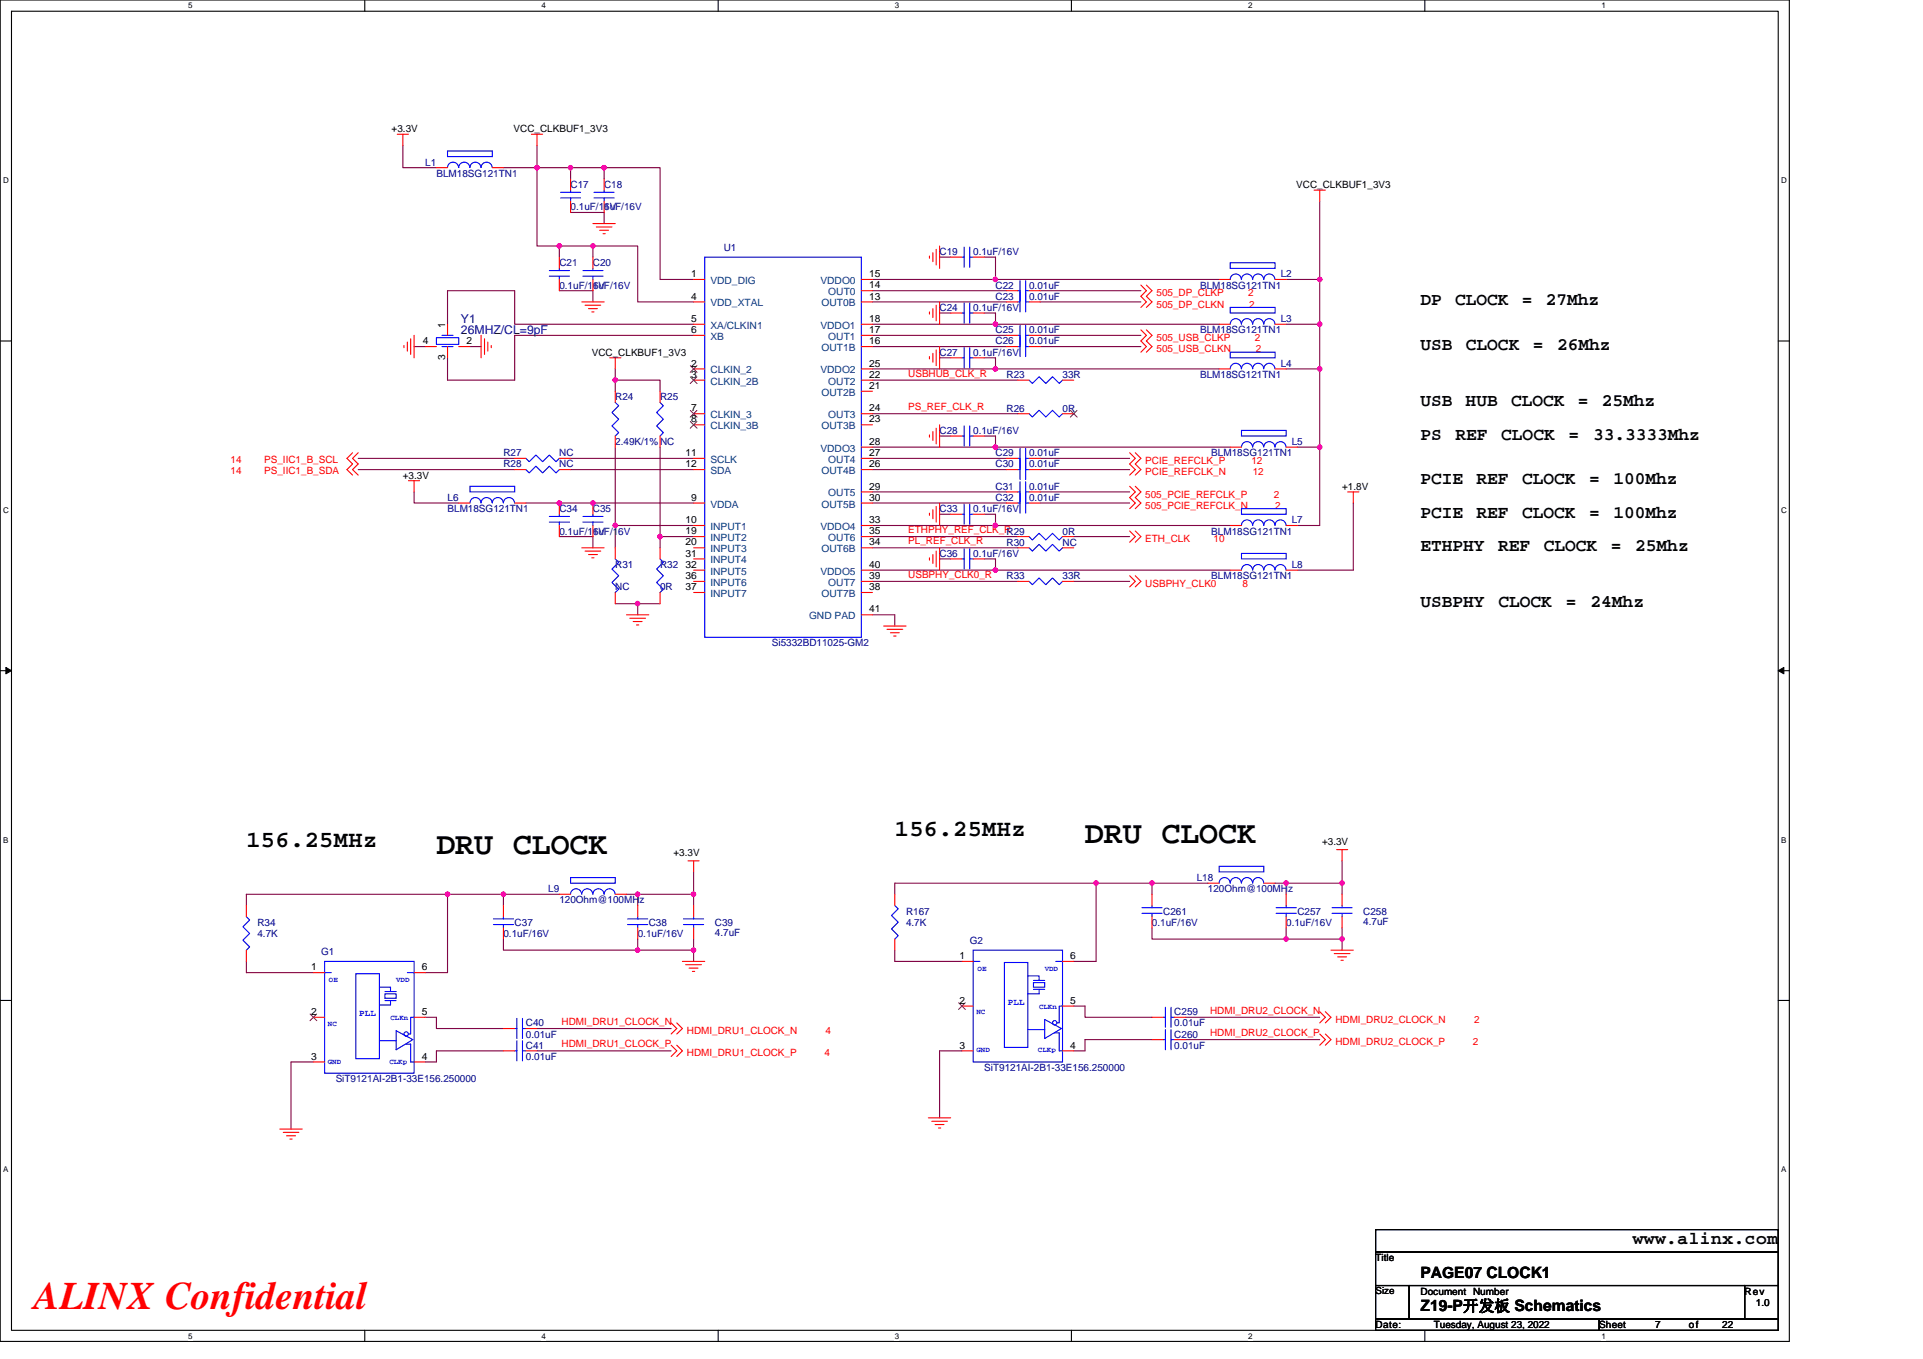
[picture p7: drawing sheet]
<svg xmlns="http://www.w3.org/2000/svg" width="297mm" height="210mm" viewBox="0 0 297 210" stroke-linecap="round" stroke-linejoin="round" font-family="sans-serif">
<path d="M0 0h276.4v207.3h-276.4zM1.8 1.7h272.9v203.8h-272.9z" fill="none" stroke="#000" stroke-width=".17"/>
<g fill="#fff">
<path d="M29.1 .2h.6v1.4h-.6z"/>
<path d="M29.1 205.7h.6v1.4h-.6z"/>
</g>
<path d="M56.3 0v1.7M56.3 205.5v1.8" fill="none" stroke="#000" stroke-width=".17"/>
<g fill="#fff">
<path d="M83.6 .2h.7v1.4h-.7z"/>
<path d="M83.6 205.7h.7v1.4h-.7z"/>
</g>
<path d="M110.9 0v1.7M110.9 205.5v1.8" fill="none" stroke="#000" stroke-width=".17"/>
<g fill="#fff">
<path d="M138.2 .2h.7v1.4h-.7z"/>
<path d="M138.2 205.7h.7v1.4h-.7z"/>
</g>
<path d="M165.5 0v1.7M165.5 205.5v1.8" fill="none" stroke="#000" stroke-width=".17"/>
<g fill="#fff">
<path d="M192.8 .2h.6v1.4h-.6z"/>
<path d="M192.8 205.7h.6v1.4h-.6z"/>
</g>
<path d="M220.1 0v1.7M220.1 205.5v1.8" fill="none" stroke="#000" stroke-width=".17"/>
<g fill="#fff">
<path d="M247.4 .2h.6v1.4h-.6z"/>
<path d="M247.4 205.7h.6v1.4h-.6z"/>
<path d="M.5 27.2h.8v1.4h-.8z"/>
<path d="M275.1 27.2h.9v1.4h-.9z"/>
<path d="M.5 78.1h.8v1.4h-.8z"/>
<path d="M275.1 78.1h.9v1.4h-.9z"/>
</g>
<path d="M0 52.7h1.8M274.7 52.7h1.7" fill="none" stroke="#000" stroke-width=".17"/>
<g fill="#fff">
<path d="M.5 129.1h.8v1.4h-.8z"/>
<path d="M275.1 129.1h.8v1.4h-.8z"/>
</g>
<path d="M0 103.6h1.8M274.7 103.6h1.7" fill="none" stroke="#000" stroke-width=".17"/>
<path d="M.9 103.1l.9 .5-.9 .5zM274.7 103.6l.8-.5v1z" fill="#000" stroke="#000" stroke-width=".15"/>
<g fill="#fff">
<path d="M.5 180h.8v1.4h-.8z"/>
<path d="M275.1 180h.8v1.4h-.8z"/>
</g>
<path d="M0 154.6h1.8M274.7 154.6h1.7M212.5 190h62.2v3.5h-62.2zM212.5 193.5h62.2v5.1h-62.2zM212.5 198.6h5.2v5.2h-5.2zM217.7 198.6h51.8v5.2h-51.8zM269.5 198.6h5.2v5.2h-5.2zM212.5 203.8h34.5v1.7h-34.5zM247 203.8h27.7v1.7h-27.7z" fill="none" stroke="#000" stroke-width=".17"/>
<g fill="none" stroke="#800040" stroke-width=".17">
<path d="M62.2 22.5v3.4h5.2M77.8 25.9h5.1M82.9 25.9h5.2M82.9 22.5v3.4M82.9 25.9v12.1h3.5M86.4 38h5.2v1.7M86.4 38v1.7M88.1 32.8h5.2v1.7M88.1 25.9h5.2M88.1 25.9v1.7M91.6 38h6.9v8.7h8.6M93.3 25.9h8.7v17.3h5.1"/>
<path d="M93.3 25.9v1.7M145.1 39.7h1.8M152 39.7h1.8v3.5M203.9 31.1v12.1M64 53.6h1.7M69.1 50.1v-5.2h10.4v5.2h27.6M72.6 53.6h1.7M86.4 44.9h5.2v1.8M95 58.7h7v1.8M95 57v1.7M95 58.7v1.8M107.1 51.8h-27.6v6.9h-10.4v-3.4"/>
<path d="M134.8 43.2h19M134.8 50.1h19M134.8 57h19M134.8 44.9h20.7M134.8 46.7h20.7M134.8 51.8h20.7M134.8 53.6h20.7M134.8 58.7h22.4M145.1 48.4h1.8M145.1 55.3h1.8M152 48.4h1.8v1.7M152 55.3h1.8v1.7"/>
<path d="M153.8 57h34.5M153.8 50.1h34.5M153.8 43.2h34.5M160.7 44.9h15.5M160.7 46.7h15.5M160.7 53.6h15.5M160.7 51.8h15.5M198.7 50.1h5.2M198.7 57h5.2M198.7 43.2h5.2M203.9 43.2v6.9M203.9 50.1v6.9"/>
<path d="M203.9 57v12.1M55.3 70.8h24.2M55.3 72.6h24.2M64 76v1.7h6.9M81.2 77.7h25.9M88.1 70.8h19M88.1 72.6h19M95 69.1v12.1M102 69.1v13.8M134.8 70.8h20.7M134.8 72.6h20.7M134.8 76h20.7"/>
<path d="M134.8 77.7h20.7M134.8 69.1h19M134.8 63.9h22.4M145.1 67.4h1.8M145.1 79.5h1.8M152 67.4h1.8v1.7M152 79.5h1.8v1.7M153.8 69.1h36.2M160.7 70.8h13.8M160.7 72.6h13.8M160.7 76h13.8M160.7 77.7h13.8"/>
<path d="M200.4 69.1h3.5M203.9 69.1v12.1h-3.5M209 77.7v10.4h-8.6M86.4 82.9h5.2v1.7M95 81.2h12.1M95 81.2v3.4M95 93.3h3.5M98.5 93.3h3.5M98.5 93.3v1.7M102 82.9v1.7M102 82.9h5.1M134.8 95h3.4v1.7"/>
<path d="M134.8 82.9h22.4M134.8 84.6h22.4M134.8 81.2h19M134.8 88.1h19M134.8 89.8h22.4M145.1 86.4h1.8M152 86.4h1.8v1.7M153.8 81.2h36.2M153.8 88.1h36.2M165.9 89.8h8.6M165.9 82.9h8.6M69.1 138.2h8.7"/>
<path d="M69.1 138.2v12.1h-3.4M69.1 138.2h-31v1.7M77.8 138.2h8.6M77.8 138.2v1.7M96.8 138.2h1.7M98.5 138.2v1.7M98.5 138.2h8.6v1.7M107.1 134.7v3.5M169.3 136.5v12h-3.4M169.3 136.5h8.6M169.3 136.5h-31.1v1.7M177.9 136.5v1.7"/>
<path d="M177.9 136.5h8.7M197 136.5h1.7M198.7 136.5h8.6M198.7 136.5v1.7M207.3 133v3.5M207.3 136.5v1.7M38.1 148.5v1.8h10.3M65.7 157.2h1.7v1.7h10.4M77.8 145.1v1.7h20.7M82.9 158.9h20.8M98.5 145.1v1.7M98.5 146.8h8.6"/>
<path d="M107.1 145.1v1.7M107.1 146.8v1.7M138.2 146.8v1.7h10.4M165.9 155.4h1.7v1.8h10.3M177.9 143.4v1.7h20.8M183.1 157.2h20.8M198.7 145.1h8.6M198.7 143.4v1.7M207.3 143.4v1.7M207.3 145.1v1.7M48.4 164.1h-3.4v10.4M77.8 162.4h-10.4v1.7h-1.7"/>
<path d="M82.9 162.4h20.8M148.6 162.4h-3.5v10.3M177.9 160.6h-10.3v1.8h-1.7M183.1 160.6h20.8"/>
</g>
<g fill="#f0f" stroke="#f0f" stroke-width=".17">
<circle cx="203.9" cy="43.2" r=".34"/>
<circle cx="153.8" cy="43.2" r=".34"/>
<circle cx="153.8" cy="50.1" r=".34"/>
<circle cx="153.8" cy="57" r=".34"/>
<circle cx="153.8" cy="69.1" r=".34"/>
<circle cx="153.8" cy="81.2" r=".34"/>
<circle cx="98.5" cy="93.3" r=".34"/>
<circle cx="153.8" cy="88.1" r=".33"/>
<circle cx="95" cy="58.7" r=".34"/>
<circle cx="93.3" cy="25.9" r=".34"/>
<circle cx="88.1" cy="25.9" r=".34"/>
<circle cx="91.6" cy="38" r=".34"/>
<circle cx="86.4" cy="38" r=".34"/>
<circle cx="82.9" cy="25.9" r=".34"/>
<circle cx="86.4" cy="77.7" r=".34"/>
<circle cx="91.6" cy="77.7" r=".34"/>
<circle cx="101.9" cy="82.9" r=".34"/>
<circle cx="203.9" cy="57" r=".34"/>
<circle cx="203.9" cy="50.1" r=".34"/>
<circle cx="95" cy="81.2" r=".34"/>
<circle cx="107.1" cy="138.2" r=".34"/>
<circle cx="98.5" cy="138.2" r=".34"/>
<circle cx="107.1" cy="146.8" r=".34"/>
<circle cx="98.5" cy="146.8" r=".34"/>
<circle cx="77.8" cy="138.2" r=".34"/>
<circle cx="69.1" cy="138.2" r=".34"/>
<circle cx="203.9" cy="69.1" r=".34"/>
<circle cx="207.3" cy="136.4" r=".34"/>
<circle cx="198.7" cy="145.1" r=".34"/>
<circle cx="207.3" cy="145.1" r=".34"/>
<circle cx="177.9" cy="136.4" r=".34"/>
<circle cx="169.3" cy="136.4" r=".34"/>
<circle cx="198.7" cy="136.4" r=".34"/>
</g>
<g fill="none" stroke="#f00" stroke-width=".17">
<path d="M61.4 20.7h1.7M62.2 20.7v1.8M67.4 25.9h1.7M76 25.9h1.8M82.1 20.7h1.7M82.9 20.7v1.8M86.4 39.7v1.8M88.1 27.6v1.8M88.1 31.1v1.7M91.6 39.7v1.8M91.6 34.5h3.4M92.1 35.1h2.4"/>
<path d="M92.6 35.6h1.4M93.2 36.1h.3M93.3 27.6v1.8M93.3 31.1v1.7M143.6 39.6v.3M144.1 39.1v1.3M144.6 38.5v2.4M145.1 38v3.5M146.9 39.7h1.7M150.3 39.7h1.7M203 29.4h1.7M203.9 29.4v1.7"/>
<path d="M62.4 53.4v.3M62.9 52.9v1.4M63.4 52.3v2.5M64 51.8v3.5M65.7 53.6h1.7M69.1 50.1v1.7M69.1 53.6v1.7M70.9 53.6h1.7M74.3 51.8v3.5M74.8 52.3v2.5M75.4 52.9v1.4M75.9 53.4v.3"/>
<path d="M86.4 43.2v1.7M89.9 46.7h3.4M90.4 47.2h2.4M90.9 47.7h1.4M91.4 48.2h.4M91.6 43.2v1.7M94.2 55.3h1.7M95 55.3v1.7M107.1 43.2h1.8M107.1 57h1.8M107.1 58.7h1.8M107.1 46.7h1.8"/>
<path d="M107.1 50.1h1.8M107.1 51.8h1.8M133.1 46.7h1.7M133.1 44.9h1.7M133.1 43.2h1.7M133.1 53.6h1.7M133.1 51.8h1.7M133.1 50.1h1.7M133.1 58.7h1.7M133.1 57h1.7M143.6 48.2v.3M143.6 55.1v.4"/>
<path d="M144.1 47.7v1.4M144.1 54.6v1.4M144.6 47.2v2.4M144.6 54.1v2.4M145.1 46.7v3.4M145.1 53.6v3.4M146.9 55.3h1.7M146.9 48.4h1.7M150.3 55.3h1.7M150.3 48.4h1.7M155.5 46.7h1.7M155.5 51.8h1.7"/>
<path d="M155.5 44.9h1.7M155.5 53.6h1.7M157.2 58.7h1.8M159 46.7h1.7M159 51.8h1.7M159 44.9h1.7M159 53.6h1.7M164.1 58.7h1.8M176.2 44l.9 .9-.9 .9 .9 .9-.9 .8M176.2 51l.9 .8-.9 .9 .9 .9-.9 .8M177.1 44l.8 .9-.8 .9 .8 .9-.8 .8M177.1 51l.8 .8-.8 .9 .8 .9-.8 .8"/>
<path d="M188.3 50.1h1.7M188.3 43.2h1.7M188.3 57h1.7M197 50.1h1.7M197 43.2h1.7M197 57h1.7M54.5 70l-.9 .8 .9 .9-.9 .9 .9 .8M55.3 70l-.8 .8 .8 .9-.8 .9 .8 .8M63.1 74.3h1.7M64 74.3v1.7M70.9 77.7h1.7M79.5 70.8h1.7"/>
<path d="M79.5 72.6h1.7M79.5 77.7h1.7M86.4 70.8h1.7M86.4 77.7v1.8M86.4 72.6h1.7M91.6 77.7v1.8M95 60.5v1.7M95 67.4v1.7M102 60.5v1.7M102 67.4v1.7M107.1 63.9h1.8M107.1 65.6h1.8"/>
<path d="M107.1 77.7h1.8M107.1 70.8h1.8M107.1 72.6h1.8M133.1 60.5h1.7M133.1 65.6h1.7M133.1 63.9h1.7M133.1 72.6h1.7M133.1 70.8h1.7M133.1 69.1h1.7M133.1 76h1.7M133.1 77.7h1.7M143.6 67.2v.3"/>
<path d="M143.6 79.3v.3M144.1 66.7v1.4M144.1 78.8v1.4M144.6 66.2v2.4M144.6 78.3v2.4M145.1 65.6v3.5M145.1 77.7v3.5M146.9 67.4h1.7M146.9 79.5h1.7M150.3 67.4h1.7M150.3 79.5h1.7M155.5 72.6h1.7"/>
<path d="M155.5 77.7h1.7M155.5 76h1.7M155.5 70.8h1.7M157.2 63.9h1.8M159 72.6h1.7M159 77.7h1.7M159 76h1.7M159 70.8h1.7M164.1 63.9h1.8M174.5 70l.9 .8-.9 .9 .9 .9-.9 .8M174.5 75.1l.9 .9-.9 .9 .9 .8-.9 .9M175.4 70l.8 .8-.8 .9 .8 .9-.8 .8"/>
<path d="M175.4 75.1l.8 .9-.8 .9 .8 .8-.8 .9M190 69.1h1.8M198.7 69.1h1.7M208.2 76h1.7M209 76v1.7M86.4 81.2v1.7M89.9 84.6h3.4M90.4 85.2h2.4M90.9 85.7h1.4M91.4 86.2h.4M91.6 81.2v1.7M95 84.6v1.8"/>
<path d="M95 91.5v1.8M96.8 95h3.4M97.3 95.5h2.4M97.8 96h1.4M98.3 96.6h.4M102 84.6v1.8M102 91.5v1.8M107.1 81.2h1.8M107.1 82.9h1.8M107.1 84.6h1.8M107.1 86.4h1.8M107.1 88.1h1.8"/>
<path d="M107.1 89.8h1.8M107.1 91.5h1.8M133.1 81.2h1.7M133.1 84.6h1.7M133.1 82.9h1.7M133.1 91.5h1.7M133.1 89.8h1.7M133.1 88.1h1.7M133.1 95h1.7M136.5 96.7h3.5M137 97.2h2.4M137.5 97.8h1.4"/>
<path d="M138 98.3h.4M143.6 86.2v.4M144.1 85.7v1.4M144.6 85.2v2.4M145.1 84.6v3.5M146.9 86.4h1.7M150.3 86.4h1.7M157.2 82.9h1.8M157.2 84.6h1.8M157.2 89.8h1.8M164.1 82.9h1.8M164.1 84.6h1.8"/>
<path d="M164.1 89.8h1.8M174.5 89l.9 .8-.9 .9M174.5 82l.9 .9-.9 .9M175.4 89l.8 .8-.8 .9M175.4 82l.8 .9-.8 .9M190 88.1h1.8M190 81.2h1.8M198.7 88.1h1.7M198.7 81.2h1.7M38.1 139.9v1.7M77.8 139.9v1.7M86.4 138.2h1.7"/>
<path d="M95 138.2h1.8M98.5 139.9v1.7M106.3 133h1.7M107.1 133v1.7M107.1 139.9v1.7M138.2 138.2v1.7M177.9 138.2v1.7M186.6 136.5h1.7M195.2 136.5h1.8M198.7 138.2v1.7M206.5 131.3h1.7M207.3 138.2v1.7"/>
<path d="M207.3 131.3v1.7M38.1 146.8v1.7M48.4 150.3h1.7M48.4 157.2h1.7M64 157.2h1.7M64 150.3h1.7M77.8 158.9h1.7M77.8 143.4v1.7M81.2 158.9h1.7M98.5 143.4v1.7M103.7 158.1l.8 .8-.8 .9M104.5 158.1l.9 .8-.9 .9"/>
<path d="M105.4 148.5h3.5M105.9 149.1h2.4M106.4 149.6h1.4M107 150.1h.3M107.1 143.4v1.7M138.2 145.1v1.7M148.6 148.5h1.7M148.6 155.4h1.7M164.1 155.4h1.8M164.1 148.5h1.8M177.9 141.6v1.8M177.9 157.2h1.8"/>
<path d="M181.4 157.2h1.7M198.7 141.6v1.8M203.9 156.3l.8 .9-.8 .9M203.9 159.8l.8 .8-.8 .9M204.7 156.3l.9 .9-.9 .9M204.7 159.8l.9 .8-.9 .9M205.6 146.8h3.4M206.1 147.3h2.4M206.6 147.8h1.4M207.1 148.4h.4M207.3 141.6v1.8M43.2 174.5h3.5"/>
<path d="M43.7 175h2.5M44.3 175.5h1.4M44.8 176h.3M48.4 164.1h1.7M64 164.1h1.7M77.8 162.4h1.7M81.2 162.4h1.7M103.7 161.5l.8 .9-.8 .8M104.5 161.5l.9 .9-.9 .8M143.4 172.7h3.5M143.9 173.2h2.4M144.4 173.8h1.4"/>
<path d="M145 174.3h.3M148.6 162.4h1.7M164.1 162.4h1.8M177.9 160.6h1.8M181.4 160.6h1.7"/>
</g>
<g fill="none" stroke="#00f" stroke-width=".17">
<path d="M69.1 23.3h6.9v.9h-6.9zM70.8 25.9a.86 .86 0 0 0-.8-.8 .86 .86 0 0 0-.9 .8M72.6 25.9a.86 .86 0 0 0-.9-.8 .86 .86 0 0 0-.8 .8M76 25.9a.87 .87 0 0 0-.8-.8 .87 .87 0 0 0-.9 .8 .85 .85 0 0 0-.9-.8 .85 .85 0 0 0-.8 .8M86.6 30.6h3.1M86.6 29.7h3.1M88.1 29.4v.3M88.1 30.6v.5M91.8 30.6h3.1M91.8 29.7h3.1M93.3 29.4v.3M93.3 30.6v.5"/>
<path d="M108.9 39.7h24.2v58.8h-24.2zM148.6 39.7h.3M148.9 38.2v3.1M149.8 38.2v3.1M149.8 39.7h.5M67.4 52.2h3.5v1h-3.5zM68.3 51.8h1.7M68.3 53.6h1.7M69.1 53.6h.1M69.1 51.8h.1M84.9 42.7h3.1M84.9 41.8h3.1"/>
<path d="M86.4 41.5v.3M86.4 42.7v.5M90 42.7h3.2M90 41.8h3.2M91.6 41.5v.3M91.6 42.7v.5M148.6 55.3h.3M148.6 48.4h.3M148.9 53.7v3.1M148.9 46.8v3.1M149.8 53.7v3.1M149.8 55.3h.5"/>
<path d="M149.8 46.8v3.1M149.8 48.4h.5M157.2 46.7h.4M157.2 51.8h.4M157.2 44.9h.4M157.2 53.6h.4M157.6 45.1v3.1M157.6 50.3v3.1M157.6 43.4v3.1M157.6 52v3.1M158.4 45.1v3.1M158.4 46.7h.6"/>
<path d="M158.4 50.3v3.1M158.4 51.8h.6M158.4 43.4v3.1M158.4 44.9h.6M158.4 52v3.1M158.4 53.6h.6M159 58.7l.5 .5 1-1 1 1 1.1-1 1 1 .5-.5M190 50.1a.86 .86 0 0 1 .9-.9 .86 .86 0 0 1 .8 .9M190 43.2a.86 .86 0 0 1 .9-.9 .86 .86 0 0 1 .8 .9M190 57a.86 .86 0 0 1 .9-.9 .86 .86 0 0 1 .8 .9M190 47.5h7v.9h-7zM190 40.6h7v.9h-7z"/>
<path d="M190 54.4h7v.9h-7zM191.8 50.1a.86 .86 0 0 1 .8-.9 .86 .86 0 0 1 .9 .9M191.8 43.2a.86 .86 0 0 1 .8-.9 .86 .86 0 0 1 .9 .9M191.8 57a.86 .86 0 0 1 .8-.9 .86 .86 0 0 1 .9 .9M193.5 50.1a.86 .86 0 0 1 .9-.9 .86 .86 0 0 1 .8 .9 .86 .86 0 0 1 .9-.9 .86 .86 0 0 1 .8 .9M193.5 43.2a.86 .86 0 0 1 .9-.9 .86 .86 0 0 1 .8 .9 .86 .86 0 0 1 .9-.9 .86 .86 0 0 1 .8 .9M193.5 57a.86 .86 0 0 1 .9-.9 .86 .86 0 0 1 .8 .9 .86 .86 0 0 1 .9-.9 .86 .86 0 0 1 .8 .9M72.6 75.1h6.9v.9h-6.9zM77.7 77.7a.86 .86 0 0 0-.8-.8 .86 .86 0 0 0-.9 .8 .87 .87 0 0 0-.8-.8 .87 .87 0 0 0-.9 .8 .85 .85 0 0 0-.9-.8 .85 .85 0 0 0-.8 .8M79.5 77.7a.86 .86 0 0 0-.9-.8 .86 .86 0 0 0-.8 .8M81.2 70.8l.5 .5 1.1-1 1 1 1.1-1 1 1 .5-.5M81.2 72.6l.5 .5 1.1-1.1 1 1.1 1.1-1.1 1 1.1 .5-.5"/>
<path d="M84.9 79.8h3.1M86.4 79.5v.3M90 79.8h3.2M91.6 79.5v.3M95 62.2l.6 .5-1.1 1 1.1 1.1-1.1 1 1.1 1-.6 .6M102 62.2l.5 .5-1.1 1 1.1 1.1-1.1 1 1.1 1-.5 .6M148.6 67.4h.3M148.6 79.5h.3M148.9 65.8v3.1M148.9 77.9v3.1M149.8 65.8v3.1M149.8 67.4h.5"/>
<path d="M149.8 77.9v3.1M149.8 79.5h.5M157.2 72.6h.4M157.2 77.7h.4M157.2 76h.4M157.2 70.8h.4M157.6 71v3.1M157.6 76.2v3.1M157.6 74.4v3.2M157.6 69.3v3.1M158.4 71v3.1M158.4 72.6h.6"/>
<path d="M158.4 76.2v3.1M158.4 77.7h.6M158.4 74.4v3.2M158.4 76h.6M158.4 69.3v3.1M158.4 70.8h.6M159 63.9l.5 .5 1-1 1 1 1.1-1 1 1 .5-.5M191.8 66.5h6.9v.9h-6.9zM191.8 78.6h6.9v.9h-6.9zM191.8 69.1a.86 .86 0 0 1 .8-.9 .86 .86 0 0 1 .9 .9M193.5 69.1a.86 .86 0 0 1 .9-.9 .86 .86 0 0 1 .8 .9 .87 .87 0 0 1 .9-.9 .87 .87 0 0 1 .9 .9 .85 .85 0 0 1 .8-.9 .85 .85 0 0 1 .8 .9M84.9 80.7h3.1"/>
<path d="M86.4 80.7v.5M90 80.7h3.2M91.6 80.7v.5M95 86.4l.6 .5-1.1 1 1.1 1.1-1.1 1 1.1 1-.6 .5M102 86.4l.5 .5-1.1 1 1.1 1.1-1.1 1 1.1 1-.5 .5M148.6 86.4h.3M148.9 84.8v3.1M149.8 84.8v3.1M149.8 86.4h.5M159 82.9l.5 .5 1-1 1 1 1.1-1 1 1 .5-.5M159 84.6l.5 .6 1-1.1 1 1.1 1.1-1.1 1 1.1 .5-.6M159 89.8l.5 .5 1-1 1 1 1.1-1 1 1 .5-.5"/>
<path d="M191.8 85.5h6.9v.9h-6.9zM191.8 88.1a.86 .86 0 0 1 .8-.9 .86 .86 0 0 1 .9 .9M191.8 81.2a.86 .86 0 0 1 .8-.9 .86 .86 0 0 1 .9 .9M193.5 88.1a.86 .86 0 0 1 .9-.9 .86 .86 0 0 1 .8 .9 .87 .87 0 0 1 .9-.9 .87 .87 0 0 1 .9 .9 .85 .85 0 0 1 .8-.9 .85 .85 0 0 1 .8 .9M193.5 81.2a.86 .86 0 0 1 .9-.9 .86 .86 0 0 1 .8 .9 .87 .87 0 0 1 .9-.9 .87 .87 0 0 1 .9 .9 .85 .85 0 0 1 .8-.9 .85 .85 0 0 1 .8 .9M88.1 135.6h6.9v.9h-6.9zM91.6 138.2a.86 .86 0 0 0-.9-.9 .86 .86 0 0 0-.9 .9 .86 .86 0 0 0-.8-.9 .86 .86 0 0 0-.9 .9M93.3 138.2a.86 .86 0 0 0-.9-.9 .86 .86 0 0 0-.8 .9M95 138.2a.85 .85 0 0 0-.8-.9 .85 .85 0 0 0-.9 .9M138.2 139.9l.5 .5-1 1.1 1 1-1 1 1 1.1-.5 .5M177.9 139.9v.4M188.3 133.9h6.9v.8h-6.9z"/>
<path d="M190 136.4a.85 .85 0 0 0-.8-.8 .85 .85 0 0 0-.9 .8M191.7 136.4a.86 .86 0 0 0-.8-.8 .86 .86 0 0 0-.9 .8M193.5 136.4a.86 .86 0 0 0-.9-.8 .86 .86 0 0 0-.8 .8M195.2 136.4a.85 .85 0 0 0-.9-.8 .85 .85 0 0 0-.8 .8M198.7 139.9v.4M207.3 139.9v.4M38.1 141.6l.5 .6-1.1 1 1.1 1-1.1 1.1 1.1 1-.5 .5M50.1 150.3h1.1M50.1 148.5h13.9v17.3h-13.9zM55 150.5h3.6v13.1h-3.6zM58.6 152.5h1.7v.7M59.5 153.6h1.7v.6h-1.7z"/>
<path d="M59.5 153.2h1.7M59.5 154.6h1.7M60.3 154.6v.7h-1.7M61.2 159.3l2.6 1.3-2.6 1.6zM62.9 150.3h1.1M64 157.2h-.6v2.6h-.3M76.2 142.9h3.1M76.2 142h3.1M77.8 141.6v.4M77.8 142.9v.5M79.5 158.9h.3M79.8 157.4v3.1"/>
<path d="M80.7 157.4v3.1M80.7 158.9h.5M96.9 142.9h3.2M96.9 142h3.2M98.5 141.6v.4M98.5 142.9v.5M105.6 142.9h3.1M105.6 142h3.1M107.1 141.6v.4M107.1 142.9v.5M150.3 146.8h13.8v17.3h-13.8zM150.3 148.5h1.1"/>
<path d="M155.1 148.7h3.7v13.1h-3.7zM158.8 150.8h1.7v.7M158.8 159.1h2.6M159.6 151.8h1.8v.7h-1.8zM159.6 151.5h1.8M159.6 152.9h1.8M160.5 152.9v.7h-1.7M161.4 157.5l2.6 1.4-2.6 1.6zM162.9 159.6h.7v2.8h.5M163.1 148.5h1M164.1 155.4h-.5v2.7h-.3M176.4 141.1h3.1"/>
<path d="M176.4 140.3h3.1M177.9 141.1v.5M179.7 157.2h.3M180 155.6v3.1M180 159.1v3.1M180.9 155.6v3.1M180.9 159.1v3.1M180.9 157.2h.5M197.1 141.1h3.1M197.1 140.3h3.1M198.7 141.1v.5M205.8 141.1h3.1"/>
<path d="M205.8 140.3h3.1M207.3 141.1v.5M58.6 160.8h2.6M62.7 161.3h.7v2.8h.6M79.5 162.4h.3M79.8 160.8v3.1M80.7 160.8v3.1M80.7 162.4h.5M179.7 160.6h.3M180.9 160.6h.5"/>
<circle cx="62.7" cy="159.8" r=".34"/>
<circle cx="162.9" cy="158" r=".34"/>
</g>
<g fill="none" stroke="#804000" stroke-width=".15">
<path d="M106.6 56.5l1.1 1M106.6 58.2l1.1 1.1M107.7 56.5l-1.1 1M107.7 58.2l-1.1 1.1M106.6 63.4l1.1 1.1M106.6 65.1l1.1 1.1M107.7 63.4l-1.1 1.1M107.7 65.1l-1.1 1.1M165.4 63.4l1 1.1M166.4 63.4l-1.1 1.1M47.9 156.7l1 1M48.9 156.7l-1 1"/>
<path d="M148.1 154.9l1 1.1M149.1 154.9l-1 1.1"/>
</g>
<text font-size="6" fill="#f00" x="5.2" y="202.3">ALINX Confidential</text>
<g font-size="4.9">
<text x="67.4" y="131.9">DRU CLOCK</text>
<text x="167.6" y="130.2">DRU CLOCK</text>
</g>
<g font-size="3.6">
<text x="38.1" y="130.9">156.25MHz</text>
<text x="138.2" y="129.1">156.25MHz</text>
</g>
<g font-size="2.8">
<text x="219.4" y="47.2">DP</text>
<text x="224.8" y="47.2">CLOCK</text>
<text x="235.1" y="47.2">=</text>
<text x="238.8" y="47.2">27Mhz</text>
<text x="219.4" y="54.1">USB</text>
<text x="226.4" y="54.1">CLOCK</text>
<text x="236.8" y="54.1">=</text>
<text x="240.5" y="54.1">26Mhz</text>
<text x="219.4" y="62.7">USB</text>
<text x="226.4" y="62.7">HUB</text>
<text x="233.4" y="62.7">CLOCK</text>
<text x="243.7" y="62.7">=</text>
<text x="247.4" y="62.7">25Mhz</text>
<text x="219.4" y="67.9">PS</text>
<text x="224.8" y="67.9">REF</text>
<text x="231.9" y="67.9">CLOCK</text>
<text x="242.3" y="67.9">=</text>
<text x="246.1" y="67.9">33.3333Mhz</text>
<text x="219.4" y="74.8">PCIE</text>
<text x="228.1" y="74.8">REF</text>
<text x="235.1" y="74.8">CLOCK</text>
<text x="245.5" y="74.8">=</text>
<text x="249.2" y="74.8">100Mhz</text>
<text x="219.4" y="80">PCIE</text>
<text x="228.1" y="80">REF</text>
<text x="235.1" y="80">CLOCK</text>
<text x="245.5" y="80">=</text>
<text x="249.2" y="80">100Mhz</text>
<text x="219.4" y="85.2">ETHPHY</text>
<text x="231.4" y="85.2">REF</text>
<text x="238.5" y="85.2">CLOCK</text>
<text x="248.8" y="85.2">=</text>
<text x="252.6" y="85.2">25Mhz</text>
<text x="219.4" y="93.8">USBPHY</text>
<text x="231.5" y="93.8">CLOCK</text>
<text x="241.9" y="93.8">=</text>
<text x="245.7" y="93.8">24Mhz</text>
<text x="252.2" y="192.3">www.alinx.com</text>
</g>
<g font-size="2.4">
<text x="219.4" y="197.4">PAGE07 CLOCK1</text>
<text x="219.4" y="202.6">Z19-P开发板 Schematics</text>
</g>
<g font-size="1.9" fill="#000080">
<text x="71.2" y="49.9">Y1</text>
<text x="71.2" y="51.6">26MHZ/CL=9pF</text>
</g>
<g font-size="1.5">
<text x="60.5" y="20.4">+3.3V</text>
<text x="79.3" y="20.4">VCC_CLKBUF1_3V3</text>
<text x="200.2" y="29">VCC_CLKBUF1_3V3</text>
<text x="106.8" y="42.8">1</text>
<text x="106.8" y="46.3">4</text>
<text x="134.3" y="42.8">15</text>
<text x="134.3" y="46.3">13</text>
<text x="134.3" y="44.6">14</text>
<text x="65.3" y="53.2">4</text>
<text x="68.8" y="50.6" transform="rotate(-90 68.8 50.6)">1</text>
<text x="72.1" y="53.2">2</text>
<text x="106.8" y="49.7">5</text>
<text x="106.8" y="51.5">6</text>
<text x="134.3" y="49.7">18</text>
<text x="134.3" y="53.2">16</text>
<text x="134.3" y="51.5">17</text>
<text x="68.8" y="55.6" transform="rotate(-90 68.8 55.6)">3</text>
<text x="91.4" y="54.9">VCC_CLKBUF1_3V3</text>
<text x="106.8" y="56.6">2</text>
<text x="106.8" y="58.4">3</text>
<text x="134.3" y="56.6">25</text>
<text x="134.3" y="58.4">22</text>
<text x="106.8" y="63.6">7</text>
<text x="106.8" y="65.3">8</text>
<text x="134.3" y="60.1">21</text>
<text x="134.3" y="65.3">23</text>
<text x="134.3" y="63.6">24</text>
<text x="105.9" y="70.5">11</text>
<text x="134.3" y="68.7">28</text>
<text x="134.3" y="70.5">27</text>
<text x="62.2" y="74">+3.3V</text>
<text x="105.9" y="72.2">12</text>
<text x="106.8" y="77.4">9</text>
<text x="134.3" y="72.2">26</text>
<text x="134.3" y="77.4">30</text>
<text x="134.3" y="75.6">29</text>
<text x="207.3" y="75.7">+1.8V</text>
<text x="105.9" y="80.8">10</text>
<text x="105.9" y="82.6">19</text>
<text x="134.3" y="80.8">33</text>
<text x="134.3" y="82.6">35</text>
<text x="105.9" y="84.3">20</text>
<text x="105.9" y="86">31</text>
<text x="105.9" y="87.7">32</text>
<text x="105.9" y="89.5">36</text>
<text x="134.3" y="87.7">40</text>
<text x="134.3" y="84.3">34</text>
<text x="134.3" y="89.5">39</text>
<text x="105.9" y="91.2">37</text>
<text x="134.3" y="91.2">38</text>
<text x="134.3" y="94.6">41</text>
<text x="204.2" y="130.6">+3.3V</text>
<text x="104" y="132.3">+3.3V</text>
<text x="48" y="149.9">1</text>
<text x="65.2" y="149.9">6</text>
<text x="148.2" y="148.2">1</text>
<text x="165.3" y="148.2">6</text>
<text x="148.2" y="155.1">2</text>
<text x="165.3" y="155.1">5</text>
<text x="48" y="156.8">2</text>
<text x="65.2" y="156.8">5</text>
<text x="48" y="163.7">3</text>
<text x="65.2" y="163.7">4</text>
<text x="148.2" y="162">3</text>
<text x="165.3" y="162">4</text>
<text x="212.5" y="194.9">Title</text>
<text x="212.5" y="200">Size</text>
<text x="219.4" y="200">Document Number</text>
<text x="269.5" y="200">Rev</text>
<text x="271.2" y="201.8">1.0</text>
<text x="212.5" y="205.2">Date:</text>
<text x="221.5" y="205.2">Tuesday, August 23, 2022</text>
<text x="247" y="205.2">Sheet</text>
<text x="255.7" y="205.2">7</text>
<text x="260.9" y="205.2">of</text>
<text x="266" y="205.2">22</text>
</g>
<g font-size="1.5" fill="#000080">
<text x="65.7" y="25.6">L1</text>
<text x="67.4" y="27.3">BLM18SG121TN1</text>
<text x="88.1" y="29">C17</text>
<text x="93.3" y="29">C18</text>
<text x="88.1" y="32.5">0.1uF/16V</text>
<text x="93.3" y="32.5">1uF/16V</text>
<text x="86.4" y="41.1">C21</text>
<text x="91.6" y="41.1">C20</text>
<text x="111.8" y="38.7">U1</text>
<text x="145.1" y="39.4">C19</text>
<text x="150.3" y="39.4">0.1uF/16V</text>
<text x="86.4" y="44.6">0.1uF/16V</text>
<text x="91.6" y="44.6">1uF/16V</text>
<text x="153.8" y="46.3">C23</text>
<text x="153.8" y="44.6">C22</text>
<text x="159" y="46.3">0.01uF</text>
<text x="159" y="44.6">0.01uF</text>
<text x="185.4" y="44.6">BLM18SG121TN1</text>
<text x="197.8" y="42.9">L2</text>
<text x="145.1" y="48">C24</text>
<text x="150.3" y="48">0.1uF/16V</text>
<text x="153.8" y="51.5">C25</text>
<text x="153.8" y="53.2">C26</text>
<text x="159" y="51.5">0.01uF</text>
<text x="159" y="53.2">0.01uF</text>
<text x="185.4" y="51.5">BLM18SG121TN1</text>
<text x="197.8" y="49.8">L3</text>
<text x="145.1" y="54.9">C27</text>
<text x="150.3" y="54.9">0.1uF/16V</text>
<text x="155.5" y="58.4">R23</text>
<text x="164.1" y="58.4">33R</text>
<text x="185.4" y="58.4">BLM18SG121TN1</text>
<text x="197.8" y="56.7">L4</text>
<text x="95" y="61.8">R24</text>
<text x="102" y="61.8">R25</text>
<text x="155.5" y="63.6">R26</text>
<text x="164.1" y="63.6">0R</text>
<text x="77.8" y="70.5">R27</text>
<text x="86.4" y="70.5">NC</text>
<text x="95" y="68.8">2.49K/1% NC</text>
<text x="145.1" y="67">C28</text>
<text x="150.3" y="67">0.1uF/16V</text>
<text x="153.8" y="70.5">C29</text>
<text x="159" y="70.5">0.01uF</text>
<text x="187.1" y="70.5">BLM18SG121TN1</text>
<text x="199.5" y="68.8">L5</text>
<text x="69.1" y="77.4">L6</text>
<text x="77.8" y="72.2">R28</text>
<text x="86.4" y="72.2">NC</text>
<text x="153.8" y="72.2">C30</text>
<text x="153.8" y="77.4">C32</text>
<text x="153.8" y="75.7">C31</text>
<text x="159" y="72.2">0.01uF</text>
<text x="159" y="77.4">0.01uF</text>
<text x="159" y="75.7">0.01uF</text>
<text x="69.1" y="79.1">BLM18SG121TN1</text>
<text x="86.4" y="79.1">C34</text>
<text x="86.4" y="82.6">0.1uF/16V</text>
<text x="91.6" y="79.1">C35</text>
<text x="91.6" y="82.6">1uF/16V</text>
<text x="145.1" y="79.1">C33</text>
<text x="150.3" y="79.1">0.1uF/16V</text>
<text x="155.5" y="82.6">R29</text>
<text x="164.1" y="82.6">0R</text>
<text x="187.1" y="82.6">BLM18SG121TN1</text>
<text x="199.5" y="80.9">L7</text>
<text x="95" y="87.8">R31</text>
<text x="102" y="87.8">R32</text>
<text x="145.1" y="86">C36</text>
<text x="150.3" y="86">0.1uF/16V</text>
<text x="155.5" y="84.3">R30</text>
<text x="155.5" y="89.5">R33</text>
<text x="164.1" y="84.3">NC</text>
<text x="164.1" y="89.5">33R</text>
<text x="187.1" y="89.5">BLM18SG121TN1</text>
<text x="199.5" y="87.8">L8</text>
<text x="95" y="91.2">NC</text>
<text x="102" y="91.2">0R</text>
<text x="119.2" y="99.9">Si5332BD11025-GM2</text>
<text x="84.7" y="137.9">L9</text>
<text x="184.9" y="136.1">L18</text>
<text x="186.6" y="137.9">120Ohm@100MHz</text>
<text x="39.8" y="143">R34</text>
<text x="79.5" y="143">C37</text>
<text x="86.4" y="139.6">120Ohm@100MHz</text>
<text x="100.2" y="143">C38</text>
<text x="110.4" y="143">C39</text>
<text x="140" y="141.3">R167</text>
<text x="140" y="143">4.7K</text>
<text x="177.9" y="143">0.1uF/16V</text>
<text x="179.7" y="141.3">C261</text>
<text x="198.7" y="143">0.1uF/16V</text>
<text x="200.4" y="141.3">C257</text>
<text x="210.6" y="141.3">C258</text>
<text x="210.6" y="142.9">4.7uF</text>
<text x="39.8" y="144.8">4.7K</text>
<text x="49.6" y="147.5">G1</text>
<text x="77.8" y="144.8">0.1uF/16V</text>
<text x="98.5" y="144.8">0.1uF/16V</text>
<text x="110.4" y="144.6">4.7uF</text>
<text x="149.8" y="145.8">G2</text>
<text x="81.2" y="158.6">C40</text>
<text x="81.2" y="160.3">0.01uF</text>
<text x="181.4" y="156.8">C259</text>
<text x="181.4" y="158.6">0.01uF</text>
<text x="181.4" y="160.3">C260</text>
<text x="51.9" y="167.2">SiT9121AI-2B1-33E156.250000</text>
<text x="81.2" y="162">C41</text>
<text x="81.2" y="163.8">0.01uF</text>
<text x="152" y="165.5">SiT9121AI-2B1-33E156.250000</text>
<text x="181.4" y="162">0.01uF</text>
</g>
<g font-size="1.5" fill="#004080">
<text x="109.7" y="43.9">VDD_DIG</text>
<text x="109.7" y="47.3">VDD_XTAL</text>
<text x="126.7" y="43.9">VDDO0</text>
<text x="126.9" y="47.3">OUT0B</text>
<text x="127.9" y="45.6">OUT0</text>
<text x="109.7" y="50.8">XA/CLKIN1</text>
<text x="109.7" y="52.5">XB</text>
<text x="126.7" y="50.8">VDDO1</text>
<text x="127.9" y="52.5">OUT1</text>
<text x="109.7" y="57.7">CLKIN_2</text>
<text x="109.7" y="59.4">CLKIN_2B</text>
<text x="126.7" y="57.7">VDDO2</text>
<text x="126.9" y="54.3">OUT1B</text>
<text x="127.9" y="59.4">OUT2</text>
<text x="109.7" y="64.6">CLKIN_3</text>
<text x="126.9" y="61.2">OUT2B</text>
<text x="127.9" y="64.6">OUT3</text>
<text x="109.7" y="66.3">CLKIN_3B</text>
<text x="109.7" y="71.5">SCLK</text>
<text x="126.7" y="69.8">VDDO3</text>
<text x="126.9" y="66.3">OUT3B</text>
<text x="127.9" y="71.5">OUT4</text>
<text x="109.7" y="73.3">SDA</text>
<text x="126.9" y="73.3">OUT4B</text>
<text x="127.9" y="76.7">OUT5</text>
<text x="109.7" y="78.4">VDDA</text>
<text x="109.7" y="81.9">INPUT1</text>
<text x="109.7" y="83.6">INPUT2</text>
<text x="126.7" y="81.9">VDDO4</text>
<text x="126.9" y="78.4">OUT5B</text>
<text x="127.9" y="83.6">OUT6</text>
<text x="109.7" y="85.3">INPUT3</text>
<text x="109.7" y="87.1">INPUT4</text>
<text x="109.7" y="88.8">INPUT5</text>
<text x="126.7" y="88.8">VDDO5</text>
<text x="126.9" y="85.3">OUT6B</text>
<text x="109.7" y="90.5">INPUT6</text>
<text x="109.7" y="92.2">INPUT7</text>
<text x="125" y="95.7">GND PAD</text>
<text x="126.9" y="92.2">OUT7B</text>
<text x="127.9" y="90.5">OUT7</text>
</g>
<g font-size="1.5" fill="#f00">
<text x="178.6" y="45.8">505_DP_CLKP</text>
<text x="178.6" y="47.5">505_DP_CLKN</text>
<text x="192.8" y="45.8">2</text>
<text x="193" y="47.5">2</text>
<text x="178.6" y="52.7">505_USB_CLKP</text>
<text x="193.8" y="52.7">2</text>
<text x="140.3" y="58.2">USBHUB_CLK_R</text>
<text x="178.6" y="54.4">505_USB_CLKN</text>
<text x="194" y="54.4">2</text>
<text x="140.3" y="63.4">PS_REF_CLK_R</text>
<text x="35.6" y="71.5">14</text>
<text x="40.8" y="71.5">PS_IIC1_B_SCL</text>
<text x="176.9" y="71.7">PCIE_REFCLK_P</text>
<text x="193.3" y="71.7">12</text>
<text x="35.6" y="73.3">14</text>
<text x="40.8" y="73.3">PS_IIC1_B_SDA</text>
<text x="176.9" y="73.4">PCIE_REFCLK_N</text>
<text x="176.9" y="76.9">505_PCIE_REFCLK_P</text>
<text x="193.5" y="73.4">12</text>
<text x="196.8" y="76.9">2</text>
<text x="140.3" y="82.4">ETHPHY_REF_CLK_R</text>
<text x="176.9" y="78.6">505_PCIE_REFCLK_N</text>
<text x="176.9" y="83.8">ETH_CLK</text>
<text x="187.4" y="83.8">10</text>
<text x="197" y="78.6">2</text>
<text x="140.3" y="84.1">PL_REF_CLK_R</text>
<text x="140.3" y="89.3">USBPHY_CLK0_R</text>
<text x="176.9" y="90.7">USBPHY_CLK0</text>
<text x="191.9" y="90.7">8</text>
<text x="86.7" y="158.4">HDMI_DRU1_CLOCK_N</text>
<text x="86.7" y="161.8">HDMI_DRU1_CLOCK_P</text>
<text x="106.1" y="159.8">HDMI_DRU1_CLOCK_N</text>
<text x="127.5" y="159.8">4</text>
<text x="186.9" y="156.6">HDMI_DRU2_CLOCK_N</text>
<text x="186.9" y="160.1">HDMI_DRU2_CLOCK_P</text>
<text x="206.3" y="158.1">HDMI_DRU2_CLOCK_N</text>
<text x="206.3" y="161.5">HDMI_DRU2_CLOCK_P</text>
<text x="227.5" y="161.5">2</text>
<text x="227.7" y="158.1">2</text>
<text x="106.1" y="163.2">HDMI_DRU1_CLOCK_P</text>
<text x="127.3" y="163.2">4</text>
</g>
<g font-size="1.4" fill="#00f">
<text x="155.7" y="155.3">PLL</text>
<text x="55.5" y="157">PLL</text>
</g>
<g font-size="1.2">
<text x="29.1" y="1.3">5</text>
<text x="83.6" y="1.3">4</text>
<text x="138.2" y="1.3">3</text>
<text x="192.8" y="1.3">2</text>
<text x="247.4" y="1.3">1</text>
<text x=".5" y="28.3">D</text>
<text x="275.1" y="28.3">D</text>
<text x=".5" y="79.2">C</text>
<text x="275.1" y="79.2">C</text>
<text x=".5" y="130.2">B</text>
<text x="275.1" y="130.2">B</text>
<text x=".5" y="181.1">A</text>
<text x="275.1" y="181.1">A</text>
<text x="29.1" y="206.8">5</text>
<text x="83.6" y="206.8">4</text>
<text x="138.2" y="206.8">3</text>
<text x="192.8" y="206.8">2</text>
<text x="247.4" y="206.8">1</text>
</g>
<g font-size="1.1" fill="#00f">
<text x="151" y="150">OE</text>
<text x="161.4" y="150">VDD</text>
<text x="50.8" y="151.7">OE</text>
<text x="61.2" y="151.7">VDD</text>
<text x="160.5" y="155.9">CLKn</text>
<text x="50.6" y="158.5">NC</text>
<text x="60.3" y="157.6">CLKn</text>
<text x="150.8" y="156.7">NC</text>
<text x="50.6" y="164.3">GND</text>
<text x="60.2" y="164.3">CLKp</text>
<text x="150.8" y="162.6">GND</text>
<text x="160.3" y="162.6">CLKp</text>
</g>
</svg>
